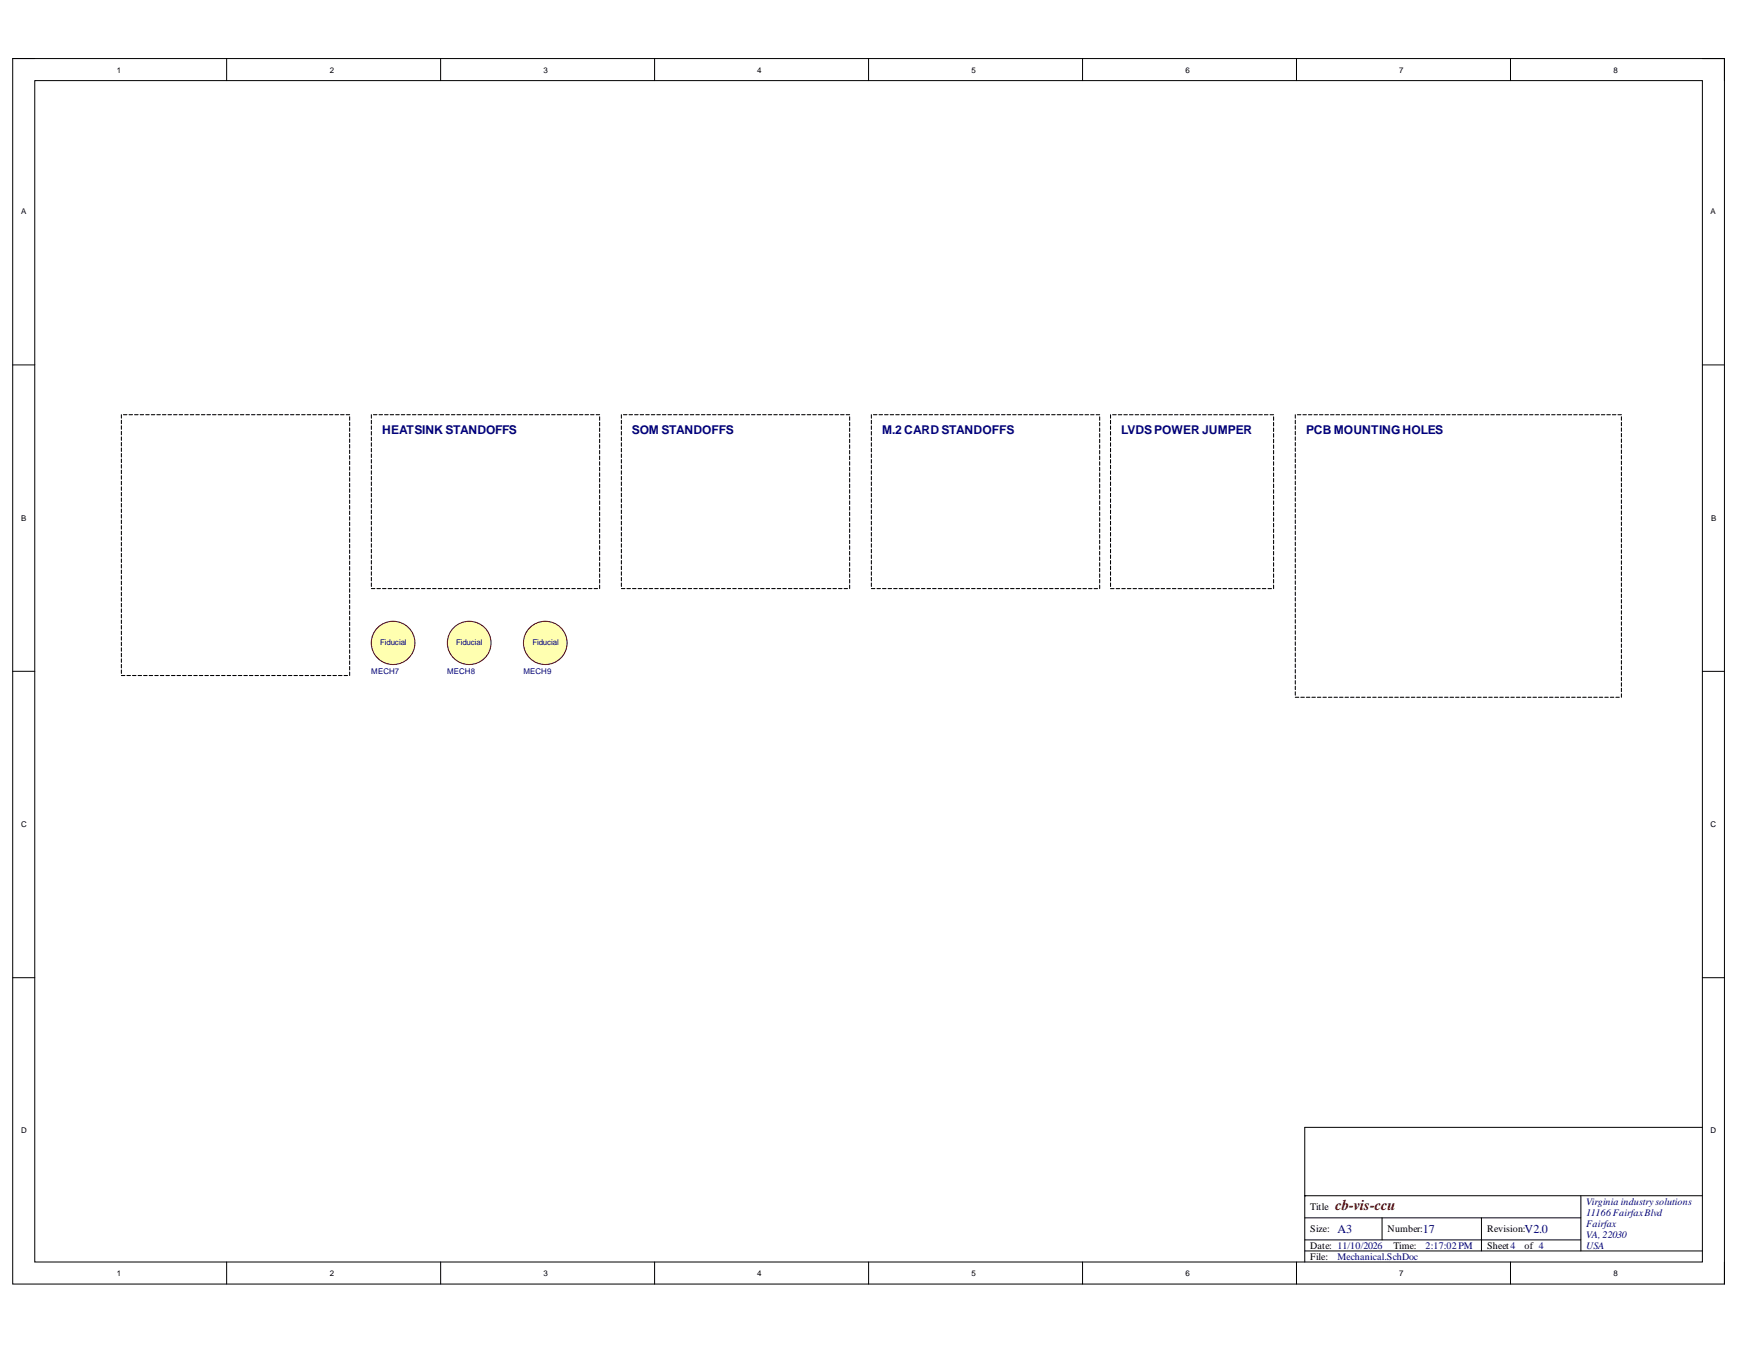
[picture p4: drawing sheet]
<svg xmlns="http://www.w3.org/2000/svg" width="279mm" height="216mm" viewBox="0 0 279 216" stroke-linecap="round" stroke-linejoin="round" font-family="sans-serif">
<path d="M2 9.4h274.9v196.7h-274.9z" fill="none" stroke="#000" stroke-width=".16"/>
<path d="M5.6 12.9h267.8v189.7h-267.8z" fill-rule="evenodd" fill="#fff"/>
<g fill="none" stroke="#000" stroke-width=".16">
<path d="M2 9.4h3.6M5.6 12.9h267.8v189.7h-267.8zM36.4 9.4v3.5M70.8 9.4v3.5M105.1 9.4v3.5M139.5 9.4v3.5M173.8 9.4v3.5M208.2 9.4v3.5M242.5 9.4v3.5M273.4 9.4h3.5v3.5M2 58.6h3.6M273.4 58.6h3.5"/>
<path d="M2 107.8h3.6M273.4 107.8h3.5M2 156.9h3.6M273.4 156.9h3.5M209.5 192h.1M209.5 191.9h63.9M209.5 195.5h44.3M209.5 199h44.3M221.9 195.5v3.5M237.9 195.5v5.3M253.8 191.9v8.9M273.4 181h-63.9v21.6"/>
<path d="M36.4 202.6v3.5M70.8 202.6v3.5M105.1 202.6v3.5M139.5 202.6v3.5M173.8 202.6v3.5M208.2 202.6v3.5M209.5 200.8h63.9M242.5 202.6v3.5M276.9 202.6v3.5"/>
</g>
<g fill="none" stroke="#000" stroke-width=".17">
<path d="M59.6 66.6v.5M59.6 67.5v.5M59.6 68.4v.5M59.6 69.3v.5M59.6 70.2v.5M59.6 71.1v.5M59.6 72v.5M59.6 72.9v.5M59.6 73.8v.5M59.6 74.7v.5M59.6 75.6v.5M59.6 76.5v.5"/>
<path d="M59.6 77.4v.5M59.6 78.3v.5M59.6 79.2v.5M60 66.6h.5M60.9 66.6h.5M61.8 66.6h.5M62.7 66.6h.5M63.5 66.6h.6M64.4 66.6h.6M65.3 66.6h.6M66.2 66.6h.6M67.1 66.6h.6"/>
<path d="M68 66.6h.6M68.9 66.6h.6M69.8 66.6h.6M70.7 66.6h.6M71.6 66.6h.5M72.5 66.6h.5M73.4 66.6h.5M74.3 66.6h.5M75.2 66.6h.5M76.1 66.6h.5M77 66.6h.5M77.9 66.6h.5"/>
<path d="M78.7 66.6h.6M79.6 66.6h.6M80.5 66.6h.6M81.4 66.6h.6M82.3 66.6h.6M83.2 66.6h.6M84.1 66.6h.6M85 66.6h.6M85.9 66.6h.6M86.8 66.6h.5M87.7 66.6h.5M88.6 66.6h.5"/>
<path d="M89.5 66.6h.5M90.4 66.6h.5M91.3 66.6h.5M92.2 66.6h.5M93 66.6h.6M93.9 66.6h.6M94.8 66.6h.6M95.7 66.6h.6M96.3 66.9v.6M96.3 67.8v.6M96.3 68.7v.6M96.3 69.6v.6"/>
<path d="M96.3 70.5v.6M96.3 71.4v.6M96.3 72.3v.6M96.3 73.2v.6M96.3 74.1v.6M96.3 75v.6M96.3 75.9v.6M96.3 76.8v.6M96.3 77.7v.6M96.3 78.6v.6M96.3 79.5v.6M99.8 66.6v.5"/>
<path d="M99.8 67.5v.5M99.8 68.4v.5M99.8 69.3v.5M99.8 70.2v.5M99.8 71.1v.5M99.8 72v.5M99.8 72.9v.5M99.8 73.8v.5M99.8 74.7v.5M99.8 75.6v.5M99.8 76.5v.5M99.8 77.4v.5"/>
<path d="M99.8 78.3v.5M99.8 79.2v.5M100.1 66.6h.6M101 66.6h.6M101.9 66.6h.6M102.8 66.6h.6M103.7 66.6h.6M104.6 66.6h.5M105.5 66.6h.5M106.4 66.6h.5M107.3 66.6h.5M108.2 66.6h.5"/>
<path d="M109.1 66.6h.5M109.9 66.6h.6M110.8 66.6h.6M111.7 66.6h.6M112.6 66.6h.6M113.5 66.6h.6M114.4 66.6h.6M115.3 66.6h.6M116.2 66.6h.6M117.1 66.6h.6M118 66.6h.6M118.9 66.6h.5"/>
<path d="M119.8 66.6h.5M120.7 66.6h.5M121.6 66.6h.5M122.5 66.6h.5M123.4 66.6h.5M124.2 66.6h.6M125.1 66.6h.6M126 66.6h.6M126.9 66.6h.6M127.8 66.6h.6M128.7 66.6h.6M129.6 66.6h.6"/>
<path d="M130.5 66.6h.6M131.4 66.6h.6M132.3 66.6h.6M133.2 66.6h.5M134.1 66.6h.5M135 66.6h.5M135.9 66.6h.5M136.4 66.9v.6M136.4 67.8v.6M136.4 68.7v.6M136.4 69.6v.6M136.4 70.5v.6"/>
<path d="M136.4 71.4v.6M136.4 72.3v.6M136.4 73.2v.6M136.4 74.1v.6M136.4 75v.6M136.4 75.9v.6M136.4 76.8v.6M136.4 77.7v.6M136.4 78.6v.6M136.4 79.5v.6M59.6 94.5h.6M59.6 80.1v.5"/>
<path d="M59.6 81v.5M59.6 81.9v.5M59.6 82.8v.5M59.6 83.7v.5M59.6 84.6v.5M59.6 85.5v.5M59.6 86.4v.5M59.6 87.3v.5M59.6 88.2v.5M59.6 89.1v.5M59.6 90v.5M59.6 90.9v.5"/>
<path d="M59.6 91.8v.5M59.6 92.7v.5M59.6 93.6v.5M60.5 94.5h.6M61.4 94.5h.6M62.3 94.5h.6M63.2 94.5h.6M64.1 94.5h.6M65 94.5h.6M65.9 94.5h.6M66.8 94.5h.5M67.7 94.5h.5"/>
<path d="M68.6 94.5h.5M69.5 94.5h.5M70.4 94.5h.5M71.3 94.5h.5M72.1 94.5h.6M73 94.5h.6M73.9 94.5h.6M74.8 94.5h.6M75.7 94.5h.6M76.6 94.5h.6M77.5 94.5h.6M78.4 94.5h.6"/>
<path d="M79.3 94.5h.6M80.2 94.5h.6M81.1 94.5h.6M82 94.5h.5M82.9 94.5h.5M83.8 94.5h.5M84.7 94.5h.5M85.6 94.5h.5M86.5 94.5h.5M87.3 94.5h.6M88.2 94.5h.6M89.1 94.5h.6"/>
<path d="M90 94.5h.6M90.9 94.5h.6M91.8 94.5h.6M92.7 94.5h.6M93.6 94.5h.6M94.5 94.5h.6M95.4 94.5h.6M96.3 80.4v.6M96.3 81.3v.6M96.3 82.2v.6M96.3 83.1v.6M96.3 84v.6"/>
<path d="M96.3 84.9v.6M96.3 85.8v.6M96.3 86.7v.6M96.3 87.6v.6M96.3 88.5v.6M96.3 89.4v.6M96.3 90.3v.6M96.3 91.2v.6M96.3 92.1v.6M96.3 93v.6M96.3 93.9v.6M99.8 80.1v.5"/>
<path d="M99.8 81v.5M99.8 81.9v.5M99.8 82.8v.5M99.8 83.7v.5M99.8 84.6v.5M99.8 85.5v.5M99.8 86.4v.5M99.8 87.3v.5M99.8 88.2v.5M99.8 89.1v.5M99.8 90v.5M99.8 90.9v.5"/>
<path d="M99.8 91.8v.5M99.8 92.7v.5M99.8 93.6v.5M99.8 94.5h.5M100.7 94.5h.5M101.6 94.5h.5M102.5 94.5h.5M103.4 94.5h.5M104.3 94.5h.5M105.1 94.5h.6M106 94.5h.6M106.9 94.5h.6"/>
<path d="M107.8 94.5h.6M108.7 94.5h.6M109.6 94.5h.6M110.5 94.5h.6M111.4 94.5h.6M112.3 94.5h.6M113.2 94.5h.5M114.1 94.5h.5M115 94.5h.5M115.9 94.5h.5M116.8 94.5h.5M117.7 94.5h.5"/>
<path d="M118.6 94.5h.5M119.4 94.5h.6M120.3 94.5h.6M121.2 94.5h.6M122.1 94.5h.6M123 94.5h.6M123.9 94.5h.6M124.8 94.5h.6M125.7 94.5h.6M126.6 94.5h.6M127.5 94.5h.5M128.4 94.5h.5"/>
<path d="M129.3 94.5h.5M130.2 94.5h.5M131.1 94.5h.5M132 94.5h.5M132.9 94.5h.5M133.7 94.5h.6M134.6 94.5h.6M135.5 94.5h.6M136.4 80.4v.6M136.4 81.3v.6M136.4 82.2v.6M136.4 83.1v.6"/>
<path d="M136.4 84v.6M136.4 84.9v.6M136.4 85.8v.6M136.4 86.7v.6M136.4 87.6v.6M136.4 88.5v.6M136.4 89.4v.6M136.4 90.3v.6M136.4 91.2v.6M136.4 92.1v.6M136.4 93v.6M136.4 93.9v.6"/>
</g>
<circle cx="63.1" cy="103.2" r="3.5" fill="#ffffb0"/>
<circle cx="63.1" cy="103.2" r="3.5" fill="none" stroke="#800000" stroke-width=".17"/>
<circle cx="75.3" cy="103.2" r="3.5" fill="#ffffb0"/>
<circle cx="75.3" cy="103.2" r="3.5" fill="none" stroke="#800000" stroke-width=".17"/>
<circle cx="87.5" cy="103.2" r="3.5" fill="#ffffb0"/>
<circle cx="87.5" cy="103.2" r="3.5" fill="none" stroke="#800000" stroke-width=".17"/>
<g fill="none" stroke="#000" stroke-width=".17">
<path d="M19.5 66.6v.5M19.5 67.5v.5M19.5 68.3v.6M19.5 69.2v.6M19.5 70.1v.6M19.5 71v.6M19.5 71.9v.6M19.5 72.8v.6M19.5 73.7v.6M19.5 74.6v.5M19.5 75.5v.5M19.5 76.4v.5"/>
<path d="M19.5 77.3v.5M19.5 78.1v.6M19.5 79v.6M19.5 79.9v.6M19.8 66.6h.6M20.7 66.6h.6M21.6 66.6h.6M22.5 66.6h.6M23.4 66.6h.6M24.3 66.6h.6M25.2 66.6h.5M26.1 66.6h.5"/>
<path d="M27 66.6h.5M27.9 66.6h.5M28.8 66.6h.5M29.7 66.6h.5M30.6 66.6h.5M31.4 66.6h.6M32.3 66.6h.6M33.2 66.6h.6M34.1 66.6h.6M35 66.6h.6M35.9 66.6h.6M36.8 66.6h.6"/>
<path d="M37.7 66.6h.6M38.6 66.6h.6M39.5 66.6h.6M40.4 66.6h.5M41.3 66.6h.5M42.2 66.6h.5M43.1 66.6h.5M44 66.6h.5M44.9 66.6h.5M45.7 66.6h.6M46.6 66.6h.6M47.5 66.6h.6"/>
<path d="M48.4 66.6h.6M49.3 66.6h.6M50.2 66.6h.6M51.1 66.6h.6M52 66.6h.6M52.9 66.6h.6M53.8 66.6h.6M54.7 66.6h.6M55.6 66.6h.5M56.1 66.9v.6M56.1 67.8v.5M56.1 68.7v.5"/>
<path d="M56.1 69.6v.5M56.1 70.5v.5M56.1 71.4v.5M56.1 72.2v.6M56.1 73.1v.6M56.1 74v.6M56.1 74.9v.6M56.1 75.8v.6M56.1 76.7v.6M56.1 77.6v.5M56.1 78.5v.5M56.1 79.4v.5"/>
<path d="M139.9 66.6v.5M139.9 67.5v.5M139.9 68.4v.5M139.9 69.3v.5M139.9 70.2v.5M139.9 71.1v.5M139.9 72v.5M139.9 72.9v.5M139.9 73.8v.5M139.9 74.7v.5M139.9 75.6v.5M139.9 76.5v.5"/>
<path d="M139.9 77.4v.5M139.9 78.3v.5M139.9 79.2v.5M140.3 66.6h.5M141.2 66.6h.5M142 66.6h.6M142.9 66.6h.6M143.8 66.6h.6M144.7 66.6h.6M145.6 66.6h.6M146.5 66.6h.6M147.4 66.6h.6"/>
<path d="M148.3 66.6h.6M149.2 66.6h.6M150.1 66.6h.5M151 66.6h.5M151.9 66.6h.5M152.8 66.6h.5M153.7 66.6h.5M154.6 66.6h.5M155.5 66.6h.5M156.4 66.6h.5M157.2 66.6h.6M158.1 66.6h.6"/>
<path d="M159 66.6h.6M159.9 66.6h.6M160.8 66.6h.6M161.7 66.6h.6M162.6 66.6h.6M163.5 66.6h.6M164.4 66.6h.6M165.3 66.6h.5M166.2 66.6h.5M167.1 66.6h.5M168 66.6h.5M168.9 66.6h.5"/>
<path d="M169.8 66.6h.5M170.7 66.6h.5M171.5 66.6h.6M172.4 66.6h.6M173.3 66.6h.6M174.2 66.6h.6M175.1 66.6h.6M176 66.6h.6M176.6 66.9v.6M176.6 67.8v.6M176.6 68.7v.6M176.6 69.6v.6"/>
<path d="M176.6 70.5v.6M176.6 71.4v.6M176.6 72.3v.6M176.6 73.2v.6M176.6 74.1v.6M176.6 75v.6M176.6 75.9v.6M176.6 76.8v.6M176.6 77.7v.6M176.6 78.6v.6M176.6 79.5v.6M178.3 66.6v.5"/>
<path d="M178.3 67.5v.5M178.3 68.4v.5M178.3 69.3v.5M178.3 70.2v.5M178.3 71.1v.5M178.3 72v.5M178.3 72.9v.5M178.3 73.8v.5M178.3 74.7v.5M178.3 75.6v.5M178.3 76.5v.5M178.3 77.4v.5"/>
<path d="M178.3 78.3v.5M178.3 79.2v.5M178.7 66.6h.5M179.6 66.6h.5M180.5 66.6h.5M181.4 66.6h.5M182.3 66.6h.5M183.2 66.6h.5M184.1 66.6h.5M185 66.6h.5M185.9 66.6h.6M186.8 66.6h.5"/>
<path d="M187.7 66.6h.6M188.6 66.6h.6M189.5 66.6h.6M190.4 66.6h.6M191.3 66.6h.6M192.2 66.6h.6M193.1 66.6h.6M194 66.6h.6M194.9 66.6h.6M195.8 66.6h.6M196.7 66.6h.6M197.6 66.6h.6"/>
<path d="M198.5 66.6h.6M199.4 66.6h.6M200.3 66.6h.6M201.2 66.6h.6M202.1 66.6h.6M203 66.6h.6M203.9 66.6h.6M204.5 66.9v.6M204.5 67.8v.6M204.5 68.7v.6M204.5 69.6v.6M204.5 70.5v.6"/>
<path d="M204.5 71.4v.6M204.5 72.3v.6M204.5 73.2v.6M204.5 74.1v.6M204.5 75v.6M204.5 75.9v.6M204.5 76.8v.6M204.5 77.7v.6M204.5 78.6v.6M204.5 79.5v.6M208 66.6v.5M208 67.5v.5"/>
<path d="M208 68.3v.6M208 69.2v.6M208 70.1v.6M208 71v.6M208 71.9v.6M208 72.8v.6M208 73.7v.5M208 74.6v.5M208 75.5v.5M208 76.4v.5M208 77.2v.6M208 78.1v.6"/>
<path d="M208 79v.6M208 79.9v.6M208.3 66.6h.6M209.2 66.6h.6M210.1 66.6h.6M211 66.6h.5M211.9 66.6h.5M212.8 66.6h.5M213.6 66.6h.6M214.5 66.6h.6M215.4 66.6h.6M216.3 66.6h.6"/>
<path d="M217.2 66.6h.6M218.1 66.6h.5M219 66.6h.5M219.9 66.6h.5M220.8 66.6h.5M221.6 66.6h.6M222.5 66.6h.6M223.4 66.6h.6M224.3 66.6h.6M225.2 66.6h.5M226.1 66.6h.5M227 66.6h.5"/>
<path d="M227.9 66.6h.5M228.7 66.6h.6M229.6 66.6h.6M230.5 66.6h.6M231.4 66.6h.6M232.3 66.6h.5M233.2 66.6h.5M234.1 66.6h.5M234.9 66.6h.6M235.8 66.6h.6M236.7 66.6h.6M237.6 66.6h.6"/>
<path d="M238.5 66.6h.6M239.4 66.6h.5M240.3 66.6h.5M241.2 66.6h.5M242.1 66.6h.5M242.9 66.6h.6M243.8 66.6h.6M244.7 66.6h.6M245.6 66.6h.6M246.5 66.6h.5M247.4 66.6h.5M248.3 66.6h.5"/>
<path d="M249.2 66.6h.5M250 66.6h.6M250.9 66.6h.6M251.8 66.6h.6M252.7 66.6h.6M253.6 66.6h.5M254.5 66.6h.5M255.4 66.6h.5M256.2 66.6h.6M257.1 66.6h.6M258 66.6h.6M258.9 66.6h.6"/>
<path d="M259.8 66.6h.6M260.4 66.9v.6M260.4 67.8v.5M260.4 68.7v.5M260.4 69.6v.5M260.4 70.5v.5M260.4 71.3v.6M260.4 72.2v.6M260.4 73.1v.6M260.4 74v.6M260.4 74.9v.6M260.4 75.8v.6"/>
<path d="M260.4 76.7v.5M260.4 77.6v.5M260.4 78.5v.5M260.4 79.4v.5M19.5 80.8v.6M19.5 81.7v.6M19.5 82.6v.6M19.5 83.5v.6M19.5 84.4v.5M19.5 85.3v.5M19.5 86.2v.5M19.5 87.1v.5"/>
<path d="M19.5 87.9v.6M19.5 88.8v.6M19.5 89.7v.6M19.5 90.6v.6M19.5 91.5v.6M19.5 92.4v.6M19.5 93.3v.6M19.5 94.2v.5M19.5 95.1v.5M19.5 96v.5M19.5 96.9v.5M19.5 97.7v.6"/>
<path d="M19.5 98.6v.6M19.5 99.5v.6M56.1 80.3v.5M56.1 81.2v.5M56.1 82v.6M56.1 82.9v.6M56.1 83.8v.6M56.1 84.7v.6M56.1 85.6v.6M56.1 86.5v.6M56.1 87.4v.5M56.1 88.3v.5"/>
<path d="M56.1 89.2v.5M56.1 90.1v.5M56.1 91v.5M56.1 91.8v.6M56.1 92.7v.6M56.1 93.6v.6M56.1 94.5v.6M56.1 95.4v.6M56.1 96.3v.6M56.1 97.2v.5M56.1 98.1v.5M56.1 99v.5"/>
<path d="M56.1 99.9v.5M139.9 80.1v.5M139.9 81v.5M139.9 81.9v.5M139.9 82.8v.5M139.9 83.7v.5M139.9 84.6v.5M139.9 85.5v.5M139.9 86.4v.5M139.9 87.3v.5M139.9 88.2v.5M139.9 89.1v.5"/>
<path d="M139.9 90v.5M139.9 90.9v.5M139.9 91.8v.5M139.9 92.7v.5M139.9 93.6v.5M139.9 94.5h.6M140.8 94.5h.6M141.7 94.5h.6M142.6 94.5h.6M143.5 94.5h.6M144.4 94.5h.6M145.3 94.5h.5"/>
<path d="M146.2 94.5h.5M147.1 94.5h.5M148 94.5h.5M148.9 94.5h.5M149.8 94.5h.5M150.6 94.5h.6M151.5 94.5h.6M152.4 94.5h.6M153.3 94.5h.6M154.2 94.5h.6M155.1 94.5h.6M156 94.5h.6"/>
<path d="M156.9 94.5h.6M157.8 94.5h.6M158.7 94.5h.6M159.6 94.5h.5M160.5 94.5h.5M161.4 94.5h.5M162.3 94.5h.5M163.2 94.5h.5M164.1 94.5h.5M165 94.5h.5M165.8 94.5h.6M166.7 94.5h.6"/>
<path d="M167.6 94.5h.6M168.5 94.5h.6M169.4 94.5h.6M170.3 94.5h.6M171.2 94.5h.6M172.1 94.5h.6M173 94.5h.6M173.9 94.5h.6M174.8 94.5h.6M175.7 94.5h.5M176.6 80.4v.6M176.6 81.3v.6"/>
<path d="M176.6 82.2v.6M176.6 83.1v.6M176.6 84v.6M176.6 84.9v.6M176.6 85.8v.6M176.6 86.7v.6M176.6 87.6v.6M176.6 88.5v.6M176.6 89.4v.6M176.6 90.3v.6M176.6 91.2v.6M176.6 92.1v.6"/>
<path d="M176.6 93v.6M176.6 93.9v.6M178.3 94.5h.6M178.3 80.1v.5M178.3 81v.5M178.3 81.9v.5M178.3 82.8v.5M178.3 83.7v.5M178.3 84.6v.5M178.3 85.5v.5M178.3 86.4v.5M178.3 87.3v.5"/>
<path d="M178.3 88.2v.5M178.3 89.1v.5M178.3 90v.5M178.3 90.9v.5M178.3 91.8v.5M178.3 92.7v.5M178.3 93.6v.5M179.2 94.5h.6M180.1 94.5h.6M181 94.5h.6M181.9 94.5h.6M182.8 94.5h.6"/>
<path d="M183.7 94.5h.6M184.6 94.5h.6M185.5 94.5h.6M186.5 94.5h.5M187.3 94.5h.6M188.3 94.5h.5M189.2 94.5h.5M190.1 94.5h.5M191 94.5h.5M191.9 94.5h.5M192.8 94.5h.5M193.7 94.5h.5"/>
<path d="M194.6 94.5h.5M195.5 94.5h.5M196.4 94.5h.5M197.3 94.5h.5M198.2 94.5h.5M199.1 94.5h.6M200 94.5h.6M200.9 94.5h.6M201.8 94.5h.6M202.7 94.5h.6M203.6 94.5h.6M204.5 80.4v.6"/>
<path d="M204.5 81.3v.6M204.5 82.2v.6M204.5 83.1v.6M204.5 84v.6M204.5 84.9v.6M204.5 85.8v.6M204.5 86.7v.6M204.5 87.6v.6M204.5 88.5v.6M204.5 89.4v.6M204.5 90.3v.6M204.5 91.2v.6"/>
<path d="M204.5 92.1v.6M204.5 93v.6M204.5 93.9v.6M208 80.8v.6M208 81.7v.5M208 82.6v.5M208 83.5v.5M208 84.4v.5M208 85.3v.5M208 86.1v.6M208 87v.6M208 87.9v.6"/>
<path d="M208 88.8v.6M208 89.7v.5M208 90.6v.5M208 91.5v.5M208 92.4v.5M208 93.2v.6M208 94.1v.6M208 95v.6M208 95.9v.6M208 96.8v.6M208 97.7v.6M208 98.6v.5"/>
<path d="M208 99.5v.5M260.4 80.2v.6M260.4 81.1v.6M260.4 82v.6M260.4 82.9v.6M260.4 83.8v.6M260.4 84.7v.6M260.4 85.6v.5M260.4 86.5v.5M260.4 87.4v.5M260.4 88.3v.5M260.4 89.1v.6"/>
<path d="M260.4 90v.6M260.4 90.9v.6M260.4 91.8v.6M260.4 92.7v.5M260.4 93.6v.5M260.4 94.5v.5M260.4 95.4v.5M260.4 96.2v.6M260.4 97.1v.6M260.4 98v.6M260.4 98.9v.6M260.4 99.8v.6"/>
<path d="M19.5 100.4v.6M19.5 101.3v.6M19.5 102.2v.6M19.5 103.1v.5M19.5 104v.5M19.5 104.9v.5M19.5 105.8v.5M19.5 106.7v.5M19.5 107.5v.6M19.5 108.4h.5M20.4 108.4h.5M21.3 108.4h.5"/>
<path d="M22.2 108.4h.5M23.1 108.4h.5M24 108.4h.5M24.9 108.4h.5M25.7 108.4h.6M26.6 108.4h.6M27.5 108.4h.6M28.4 108.4h.6M29.3 108.4h.6M30.2 108.4h.6M31.1 108.4h.6M32 108.4h.6"/>
<path d="M32.9 108.4h.6M33.8 108.4h.6M34.7 108.4h.5M35.6 108.4h.5M36.5 108.4h.5M37.4 108.4h.5M38.3 108.4h.5M39.2 108.4h.5M40.1 108.4h.5M40.9 108.4h.6M41.8 108.4h.6M42.7 108.4h.6"/>
<path d="M43.6 108.4h.6M44.5 108.4h.6M45.4 108.4h.6M46.3 108.4h.6M47.2 108.4h.6M48.1 108.4h.6M49 108.4h.5M49.9 108.4h.5M50.8 108.4h.5M51.7 108.4h.5M52.6 108.4h.5M53.5 108.4h.5"/>
<path d="M54.4 108.4h.5M55.3 108.4h.5M56.1 100.7v.6M56.1 101.6v.6M56.1 102.5v.6M56.1 103.4v.6M56.1 104.3v.6M56.1 105.2v.6M56.1 106.1v.6M56.1 107v.5M56.1 107.9v.5M208 100.4v.5"/>
<path d="M208 101.3v.5M208 102.1v.6M208 103v.6M208 103.9v.6M208 104.8v.6M208 105.7v.6M208 106.6v.5M208 107.5v.5M208 108.4v.5M208 109.3v.5M208 110.2v.5M208 111v.6"/>
<path d="M208 111.9h.6M208.9 111.9h.5M209.8 111.9h.5M210.7 111.9h.5M211.5 111.9h.6M212.4 111.9h.6M213.3 111.9h.6M214.2 111.9h.6M215.1 111.9h.5M216 111.9h.5M216.9 111.9h.5M217.8 111.9h.5"/>
<path d="M218.6 111.9h.6M219.5 111.9h.6M220.4 111.9h.6M221.3 111.9h.6M222.2 111.9h.5M223.1 111.9h.5M224 111.9h.5M224.9 111.9h.5M225.7 111.9h.6M226.6 111.9h.6M227.5 111.9h.6M228.4 111.9h.6"/>
<path d="M229.3 111.9h.6M230.2 111.9h.5M231.1 111.9h.5M232 111.9h.5M232.8 111.9h.6M233.7 111.9h.6M234.6 111.9h.6M235.5 111.9h.6M236.4 111.9h.5M237.3 111.9h.5M238.2 111.9h.5M239.1 111.9h.5"/>
<path d="M239.9 111.9h.6M240.8 111.9h.6M241.7 111.9h.6M242.6 111.9h.6M243.5 111.9h.5M244.4 111.9h.5M245.3 111.9h.5M246.2 111.9h.5M247 111.9h.6M247.9 111.9h.6M248.8 111.9h.6M249.7 111.9h.6"/>
<path d="M250.6 111.9h.6M251.5 111.9h.5M252.4 111.9h.5M253.3 111.9h.5M254.1 111.9h.6M255 111.9h.6M255.9 111.9h.6M256.8 111.9h.6M257.7 111.9h.5M258.6 111.9h.5M259.5 111.9h.5M260.4 100.7v.6"/>
<path d="M260.4 101.6v.5M260.4 102.5v.5M260.4 103.4v.5M260.4 104.3v.5M260.4 105.1v.6M260.4 106v.6M260.4 106.9v.6M260.4 107.8v.6M260.4 108.7v.6M260.4 109.6v.6M260.4 110.5v.5M260.4 111.4v.5"/>
</g>
<text font-size="2.4" fill="#800000" x="214.5" y="194.3">cb-vis-ccu</text>
<g font-size="1.9" fill="#000080">
<text x="61.4" y="69.6">HEATSINK STANDOFFS</text>
<text x="101.5" y="69.6">SOM STANDOFFS</text>
<text x="141.6" y="69.6">M.2 CARD STANDOFFS</text>
<text x="180" y="69.6">LVDSPOWER JUMPER</text>
<text x="209.7" y="69.6">PCB MOUNTING HOLES</text>
<text x="214.8" y="197.9">A3</text>
<text x="228.5" y="197.9">17</text>
<text x="244.8" y="197.9">V2.0</text>
</g>
<g font-size="1.6">
<text x="210.4" y="194.3">Title</text>
<text x="210.4" y="197.8">Size:</text>
<text x="222.8" y="197.8">Number:</text>
<text x="238.8" y="197.8">Revision:</text>
<text x="210.4" y="200.5">Date: 11/10/2026</text>
<text x="210.4" y="202.2">File:</text>
<text x="223.8" y="200.5">Time:</text>
<text x="238.8" y="200.5">Sheet4</text>
<text x="244.8" y="200.5">of 4</text>
</g>
<g font-size="1.6" fill="#000080">
<text x="254.7" y="193.4">Virginia industrysolutions</text>
<text x="254.7" y="195.1">11166FairfaxBlvd</text>
<text x="254.7" y="196.9">Fairfax</text>
<text x="214.8" y="202.2">Mechanical.SchDoc</text>
<text x="228.9" y="200.5">2:17:02 PM</text>
<text x="254.7" y="198.7">VA,22030</text>
<text x="254.7" y="200.5">USA</text>
</g>
<g font-size="1.3">
<text x="18.8" y="11.7">1</text>
<text x="52.9" y="11.7">2</text>
<text x="87.3" y="11.7">3</text>
<text x="121.6" y="11.7">4</text>
<text x="156" y="11.7">5</text>
<text x="190.4" y="11.7">6</text>
<text x="224.7" y="11.7">7</text>
<text x="259.1" y="11.7">8</text>
<text x="3.4" y="34.4">A</text>
<text x="274.7" y="34.4">A</text>
<text x="3.4" y="83.6">B</text>
<text x="274.7" y="83.6">B</text>
<text x="3.4" y="132.8">C</text>
<text x="274.7" y="132.8">C</text>
<text x="3.4" y="181.9">D</text>
<text x="274.7" y="181.9">D</text>
<text x="18.8" y="204.8">1</text>
<text x="52.9" y="204.8">2</text>
<text x="87.3" y="204.8">3</text>
<text x="121.6" y="204.8">4</text>
<text x="156" y="204.8">5</text>
<text x="190.4" y="204.8">6</text>
<text x="224.7" y="204.8">7</text>
<text x="259.1" y="204.8">8</text>
</g>
<g font-size="1.3" fill="#000080">
<text x="61.1" y="103.6">Fiducial</text>
<text x="73.2" y="103.6">Fiducial</text>
<text x="85.5" y="103.6">Fiducial</text>
<text x="59.6" y="108.2">MECH7</text>
<text x="71.8" y="108.2">MECH8</text>
<text x="84.1" y="108.2">MECH9</text>
</g>
</svg>
